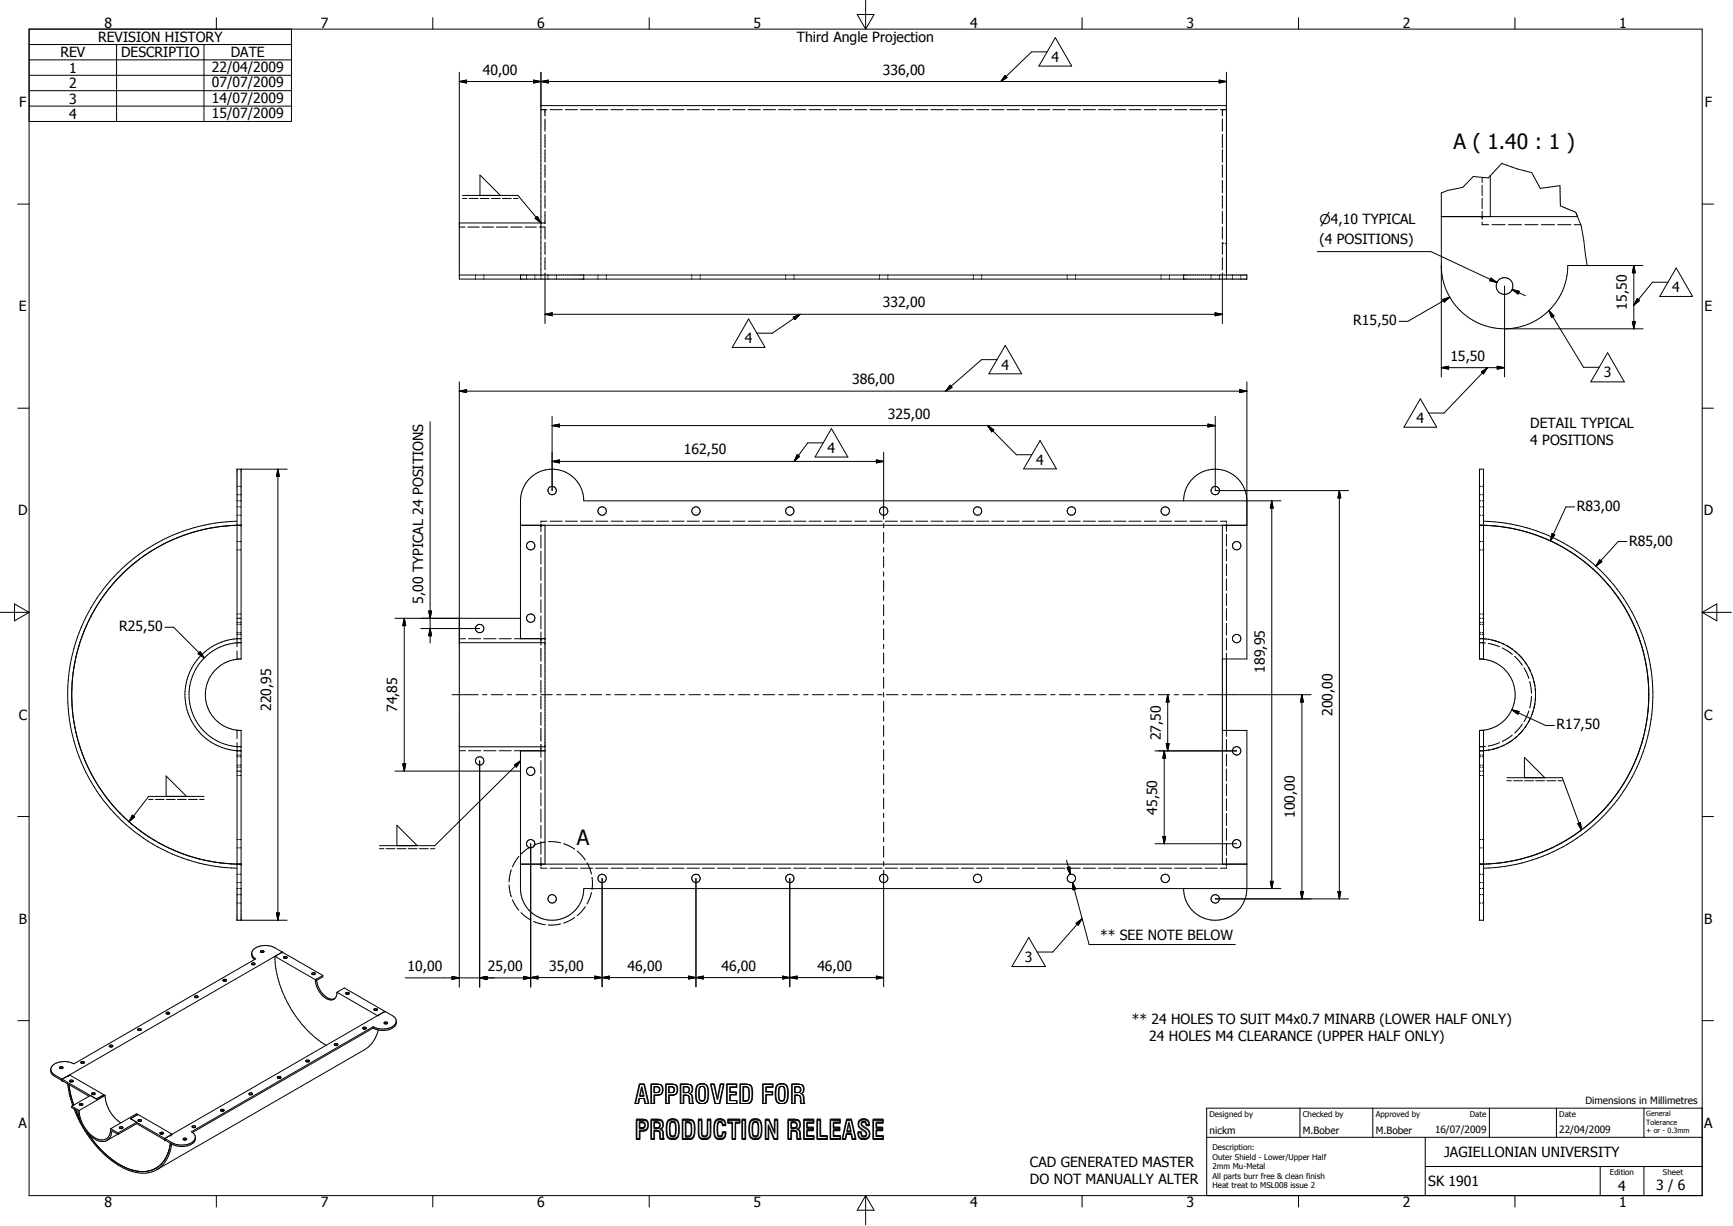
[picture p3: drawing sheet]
<svg xmlns="http://www.w3.org/2000/svg" width="594mm" height="420mm" viewBox="0 0 594 420" stroke-linecap="round" stroke-linejoin="round" font-family="sans-serif">
<g fill="none" stroke="#000" stroke-width=".34">
<path d="M296.7 0v10M10 10h573.4v399.6h-573.4zM10 15.3h89.9M40 15.3v26.3M69.9 15.3v26.3M74.2 6.1v3.9M99.9 10v31.6h-89.9M148.3 6.1v3.9M222.5 6.1v3.9M293.8 5h5.8l-2.9 5zM358.9 17.8h-5.3l-10.6 10.1M361.7 12.9l5.6 9.7h-11.2z"/>
<path d="M370.9 6.1v3.9M445.1 6.1v3.9M519.3 6.1v3.9M10 20.5h89.9M10 25.8h89.9M10 31.1h89.9M10 36.4h89.9M157.4 27.9l2.5-.5v1zM157.4 24.8v70.8h270v-1.4h-270M157.4 27.9h263M182.9 27.4l2.5 .5-2.5 .5zM185.4 27.9l2.5-.5v1z"/>
<path d="M185.4 24.8v69.9M185.4 36.2h235M185.4 37.6h2.1M186.8 37.6v2.1M188.5 37.6h4.2M193.8 37.6h4.1M199 37.6h4.1M204.2 37.6h4.2M209.4 37.6h4.2M214.7 37.6h4.1M219.9 37.6h4.1M225.1 37.6h4.2"/>
<path d="M230.3 37.6h4.2M235.5 37.6h4.2M240.8 37.6h4.1M246 37.6h4.1M251.2 37.6h4.2M256.4 37.6h4.2M261.6 37.6h4.2M266.9 37.6h4.1M272.1 37.6h4.2M277.3 37.6h4.2M282.5 37.6h4.2M287.7 37.6h4.2"/>
<path d="M293 37.6h4.1M298.2 37.6h4.2M303.4 37.6h4.2M308.6 37.6h4.2M313.8 37.6h4.2M319.1 37.6h4.2M324.3 37.6h4.2M329.5 37.6h4.2M334.7 37.6h4.2M340 37.6h4.1M344.5 25.8l.7 .8-2.2 1.3zM345.2 37.6h4.2"/>
<path d="M350.4 37.6h4.2M355.6 37.6h4.2M360.9 37.6h4.1M366.1 37.6h4.2M371.3 37.6h4.2M376.5 37.6h4.2M381.7 37.6h4.2M387 37.6h4.1M392.2 37.6h4.2M397.4 37.6h4.2M402.6 37.6h4.2M407.9 37.6h4.1"/>
<path d="M413.1 37.6h4.2M417.9 27.4l2.5 .5-2.5 .5zM418.3 37.6h2.1M419 37.6v2.1M420.4 24.8v69.9M186.8 40.7v4.3M186.8 46v4.2M186.8 51.3v4.2M186.8 56.6v4.2M419 40.7v4.3M419 46v4.2M419 51.3v4.2"/>
<path d="M419 56.6v4.2M6.1 69.9h3.9M157.4 76.4h28.5M157.4 77.8h2M158.5 66.9h19l7.9 9.5M158.5 68h1.5M160.4 77.8h3.9M160.8 68h3M164.5 66.9v-6.9l7 6.9M164.6 68h3M165.2 77.8h4M168.4 68h3"/>
<path d="M170.1 77.8h4M172.2 68h3M175.1 77.8h3.9M176 68h1.5M179.9 77.8h4M183.4 74.8l.8-.6 1.2 2.2zM184.8 77.8h2M186.3 76.4h.5M186.8 61.8v4.3M186.8 67.1v4.2M186.8 72.4v4.2M186.8 77.7v4.2"/>
<path d="M419 61.8v4.3M419 67.1v4.2M419 72.4v4.2M419 77.7v4.2M494 74.2h46.7M508 76v1h2.2M508 60.8v1.8M508 63.4v3.6M508 67.9v3.6M508 72.4v2.7M510.8 60.2l4-4.2 5.2 1.8 5 1.4 2.9 5.3 6.8-.9 .1 6.9 4 1.7a2.46 2.46 0 0 1 1.9 1.9v.1M510.8 60.2l-.7 .8-5.1-.5-3.6 3.7-5.2 1-2.2 .9v63"/>
<path d="M510.8 60.2v14M511.4 77h4.5M517 77h4.5M522.7 77h4.5M528.3 77h4.5M533.9 77h4.6M539.6 77h2.2M540.7 74.2l1.3 3.2 2 13.6M540.7 74.2h.1M583.4 69.9h3.9M163 94.2v.5M163 95.2v.4"/>
<path d="M165.9 94.2v.5M165.9 95.2v.4M178.4 94.2v1.4M180.5 94.2v.5M180.5 95.2v.4M183.3 94.2v.5M183.3 95.2v.4M185.4 95.2v.4M186.8 83v4.2M186.8 88.2v4.3M186.8 93.5v17.3M187.8 94.2v.5"/>
<path d="M187.8 95.2v.4M190.7 94.2v.5M190.7 95.2v.4M200.1 94.2v1.4M205 94.2v.5M205 95.2v.4M207.8 94.2v.5M207.8 95.2v.4M237.1 94.2v.5M237.1 95.2v.4M240 94.2v.5M240 95.2v.4"/>
<path d="M269.3 94.2v.5M269.3 95.2v.4M272.2 94.2v.5M272.2 95.2v.4M301.5 94.2v.5M301.5 95.2v.4M304.3 94.2v.5M304.3 95.2v.4M333.6 94.2v.5M333.6 95.2v.4M336.5 94.2v.5M336.5 95.2v.4"/>
<path d="M365.8 94.2v.5M365.8 95.2v.4M368.7 94.2v.5M368.7 95.2v.4M398 94.2v.5M398 95.2v.4M400.8 94.2v.5M400.8 95.2v.4M405.7 94.2v1.4M415.1 94.2v.5M415.1 95.2v.4M418 94.2v.5"/>
<path d="M418 95.2v.4M419 83v4.2M419 88.2v4.3M419 93.5v17.3M419 83.4h.4M419.9 83.4h.5M420.4 95.2v.4M422.4 94.2v.5M422.4 95.2v.4M425.3 94.2v.5M425.3 95.2v.4M451.5 86.2h39l22.6 10.6"/>
<path d="M494 91a21.7 21.7 0 0 0 2.9 10.8M510.8 95.7l2.3 1.1M511 95.3l2.1 1.5-2.5-.6zM515.7 98v31.1M518.3 99.2l2.5 .6-.4 .9zM518.3 99.2l4.5 2.1M560 91l.5 2.5h-1zM560 91v21.6M563.2 91h-25.8a21.7 21.7 0 0 1-21.7 21.6M571.7 96.7h-5.3l-6.4 7.8M574.5 91.8l5.6 9.8h-11.2zM186.8 107.7l2.5-.5v1z"/>
<path d="M186.8 107.7h232.2M256.6 109.3l5.6 9.7h-11.2zM271.9 108.7l2.3-1-1.8 1.8zM274.2 107.7l-9.5 6.4h-5.3M344.6 118.3l5.6 9.8h-11.3zM416.5 107.2l2.5 .5-2.5 .5zM494.5 102.6l2.4-.8-1.9 1.7zM496.9 101.8a21.8 21.8 0 0 0 18.8 10.8M496.9 101.8l-14.3 8.3h-3M515.7 112.6h47.5M530.9 106.4l1.7 1.9-.8 .5zM530.9 106.4l11.9 19.4h5.3"/>
<path d="M559.5 110.1h1l-.5 2.5zM561.2 102.3l.8 .6-2 1.6zM6.1 139.8h3.9M157.4 134l2.5-.5v1zM157.4 130.8v207.4M157.4 134h270M325.6 132l.7 .7-2.2 1.3zM341.7 123.2h-5.3l-12.3 10.8M424.9 133.5l2.5 .5-2.5 .5zM427.4 130.8v95h-8.4M486.8 136.6l5.6 9.8h-11.2zM494 126l2.5-.5v1z"/>
<path d="M494 126h21.7M507.8 127.4l2-1.4-1.3 2.1zM509.8 126l-14.8 15.5h-5.3M513.2 125.5l2.5 .5-2.5 .5zM551 120.8l5.8 10h-11.5zM583.4 139.8h3.9M147.4 144.4v75.9M189.2 158.1l2.6-.5v1zM189.2 145.8l2.6-.5v1zM189.2 158.1h113.7M189.2 142.6v25.5M189.2 145.8h227.3"/>
<path d="M273.2 155.8l.9 .5-1.9 1.8zM282.2 151.7h-5.3l-4.7 6.4M285 146.8l5.6 9.8h-11.2zM300.4 157.6l2.5 .5-2.5 .5zM302.9 154.9v22.9M338.5 145.8l2.1 1.4-.7 .7zM338.5 145.8l9.9 10h5.3M356.5 150.9l5.6 9.7h-11.2zM414 145.3l2.5 .5-2.5 .5zM416.5 142.6v25.5h45.7M81.2 176.5h.5M81.2 169.5h.5"/>
<path d="M81.2 171.6h.5M81.2 166.6h.5M81.2 178.6a59.5 59.5 0 0 0-58 59.4 59.5 59.5 0 0 0 58 59.4M81.2 173.6h.5M82.2 176.5h.4M82.2 169.5h.4M82.2 171.6h.4M82.2 166.6h.4M82.2 173.6h.4M82.6 180a58 58 0 0 0-58 58 58 58 0 0 0 58 58M82.6 160.7v65.1M95.2 160.7l.6 2.5h-1z"/>
<path d="M95.2 160.7v154.6M98.4 160.7h-17.2v60.9M178.4 180h249M185.4 179.5v2.7M186.8 180v116M187.5 178.6h-2.1v.4M188.5 178.6h4.2M193.8 178.6h4.1M199 178.6h4.1M204.2 178.6h4.2M209.4 178.6h4.2M214.7 178.6h4.1"/>
<path d="M219.9 178.6h4.1M225.1 178.6h4.2M230.3 178.6h4.2M235.5 178.6h4.2M240.8 178.6h4.1M246 178.6h4.1M251.2 178.6h4.2M256.4 178.6h4.2M261.6 178.6h4.2M266.9 178.6h4.1M272.1 178.6h4.2M277.3 178.6h4.2"/>
<path d="M282.5 178.6h4.2M287.7 178.6h4.2M293 178.6h4.1M298.2 178.6h4.2M302.9 179.3v1.5M303.4 178.6h4.2M308.6 178.6h4.2M313.8 178.6h4.2M319.1 178.6h4.2M324.3 178.6h4.2M329.5 178.6h4.2M334.7 178.6h4.2"/>
<path d="M340 178.6h4.1M345.2 178.6h4.2M350.4 178.6h4.2M355.6 178.6h4.2M360.9 178.6h4.1M366.1 178.6h4.2M371.3 178.6h4.2M376.5 178.6h4.2M381.7 178.6h4.2M387 178.6h4.1M392.2 178.6h4.2M397.4 178.6h4.2"/>
<path d="M402.6 178.6h4.2M405.7 171.6a10.8 10.8 0 0 1 10.8-10.9 10.8 10.8 0 0 1 10.9 10.9M407.9 178.6h4.1M413.1 178.6h4.2M418.3 178.6h2.1v.4M419 180v116M420.4 179.5v2.5M435.9 171.6l.5 2.5h-1zM435.9 171.6v132.8M439.1 171.6h-239a10.8 10.8 0 0 0-10.9-10.9 10.8 10.8 0 0 0-10.8 10.9v47.2M459.1 168.1l.5 2.5h-1zM459.1 168.1v139.8"/>
<path d="M507.1 176.5h.5M507.1 169.5h.5M507.1 180a58 58 0 0 1 58 58 58 58 0 0 1-58 58M507.1 171.6h.5M507.1 160.7h1.4v65.1h-1.4zM507.1 166.6h.5M507.1 173.6h.5M508 176.5h.5M508 169.5h.5M508 171.6h.5M508 166.6h.5M508 173.6h.5"/>
<path d="M508.5 178.6a59.5 59.5 0 0 1 58 59.4 59.5 59.5 0 0 1-58 59.4M539.7 173.7h-3l-5.3 11.6M81.2 188.4h.5M81.2 185.5h.5M82.2 188.4h.4M82.2 185.5h.4M185.4 183.3v4.4M185.4 188.8v4.5M185.4 194.4v4.4M185.4 199.9v4.4M302.9 182.3v3.8M302.9 187.6v1.5"/>
<path d="M302.9 190.6v3.8M302.9 195.9v1.5M302.9 198.9v3.8M420.4 183v4.1M420.4 188.1v4.1M420.4 193.2v4.1M420.4 198.3v4M507.1 188.4h.5M507.1 185.5h.5M508 188.4h.5M508 185.5h.5M532 182.8l.9 .4-1.5 2.1z"/>
<path d="M548.3 191.8l.8 .6-2.1 1.5zM557.6 185.5h-3l-7.6 8.4M0 209.8h10M5 206.9l5 2.9-5 2.9zM56.5 214.9h3l10.5 10.5M81.2 210.3h.5M81.2 218.8h.5h-.5M81.2 216.7h.5M81.2 218.8h.5M81.2 211.8h1.4M81.2 217.3h.5M81.2 213.2h.5"/>
<path d="M81.2 218.8a19.2 19.2 0 0 0-17.8 19.2 19.2 19.2 0 0 0 17.8 19.2M81.2 213.9h.5M82.2 210.3h.4M82.2 218.8h.4M82.2 216.7h.4M82.2 217.3h.4M82.2 213.2h.4M82.2 213.9h.4M135.4 211.8h43M138.6 211.8l.5 2.5h-1zM138.6 211.8v52.4M144.3 215.3h20.1"/>
<path d="M146.9 209.3h1l-.5 2.5zM147.4 215.3l.5 2.5h-1zM157.4 218.8h2.1M160.6 218.8h4.2M165.8 218.8h4.2M171.1 218.8h4.2M176.3 218.8h10.5M178.4 218.8h8.4M185.4 205.5v4.4M185.4 211v4.4M185.4 216.5v4.5M302.9 204.1v1.5"/>
<path d="M302.9 207.1v3.8M302.9 212.4v1.5M302.9 215.4v3.8M420.4 203.4v4M420.4 208.5v4M420.4 213.5v4.1M420.4 218.6v4.1M507.1 210.3h.5M507.1 216.7h.5M507.1 218.8h.5M507.1 211.8h.5M507.1 217.3h.5"/>
<path d="M507.1 213.2h.5M507.1 213.9h.5M507.6 218.8h-.5l2 .1M508 210.3h.5M508 218.8h.5M508 216.7h.5M508 218.8l2.6 .3M508 211.8h.5M508 217.3h.5M508 213.2h.5M508 213.9h.5M510.1 219l3.9 1"/>
<path d="M511.6 219.3l3.9 1.4M583.4 209.8h10M583.4 209.8l5-2.9v5.8zM68.6 223.3l1.4 2.1-2.1-1.4zM81.2 220.2h.5M81.2 223v2.8h.5M82.2 220.2h.4M82.2 225.8h.4M82.6 225.8a12.2 12.2 0 0 0-12.2 12.2 12.2 12.2 0 0 0 12.2 12.2M82.6 220.2a17.8 17.8 0 0 0-17.8 17.8 17.8 17.8 0 0 0 17.8 17.8M154.9 238h9M157.4 220.2h29.4"/>
<path d="M165.4 238h1.5M168.4 238h4M173.9 238h1.5M176.8 238h4M182.3 238h1.5M185.3 238h4M185.4 222.1v4.4M185.4 227.6v4.4M185.4 233.1v4.4M185.4 238.6v4.3M190.8 238h1.5M193.8 238h4"/>
<path d="M199.3 238h1.5M202.3 238h3.9M207.7 238h1.5M210.7 238h4M216.2 238h1.5M219.2 238h4M224.7 238h1.5M227.7 238h3.9M233.1 238h1.5M236.1 238h4M241.6 238h1.5M244.6 238h3.9"/>
<path d="M250 238h1.5M253.1 238h3.9M258.5 238h1.5M261.5 238h4M267 238h1.5M270 238h4M275.5 238h1.5M278.5 238h3.9M283.9 238h1.5M286.9 238h4M292.4 238h1.5M295.4 238h3.9"/>
<path d="M300.8 238h1.5M302.9 220.7v1.5M302.9 223.7v3.8M302.9 229v1.5M302.9 232v3.8M302.9 237.3v1.5M303.8 238h4M309.3 238h1.5M312.3 238h4M317.8 238h1.5M320.8 238h4M326.3 238h1.5"/>
<path d="M329.3 238h3.9M334.7 238h1.5M337.7 238h4M343.2 238h1.5M346.2 238h4M351.6 238h1.5M354.6 238h4M360.1 238h1.5M363.1 238h4M368.6 238h1.5M371.6 238h3.9M377.1 238h1.5"/>
<path d="M380.1 238h3.9M385.5 238h1.5M388.5 238h4M394 238h1.5M397 238h3.9M400.2 238l.5 2.5h-1zM400.2 238v19.2M402.4 238h1.5M405.4 238h4M410.9 238h1.5M413.9 238h35.5M420.4 223.7v28.6"/>
<path d="M446.2 238l.5 2.5h-.9zM446.2 238v69.9M507.1 220.2h.5M507.1 225.8a12.2 12.2 0 0 1 12.2 12.2 12.2 12.2 0 0 1-12.2 12.2M507.1 220.2l2 .1M508 220.2h.5M510.1 220.4l3.9 1.2M514.9 220.4l3.5 2M515 222l3.4 2.2M516.5 221.2l1.9 1.2M518.4 222.4l3.6 3.5M519.2 224.9l2.6 3"/>
<path d="M520.6 224.3l2.6 3.3M522.4 228.8l1.7 3.7M522.6 226.7l2 3.5M523.8 228.5l1.7 3.8M524.3 233.5l.6 4M524.9 238.5l-.6 4M525 231.1l.8 2.6M525.7 233.3l.2 .4M525.8 233.7l.3 1.1M526.1 234.8v.2M526.1 234.8l.2 2.1M526.2 236l.1 .9"/>
<path d="M526.3 239.1l-.1 .9M526.3 236.9v2.2M526.3 236.9v.6M526.3 239.1l-.2 2.1M526.3 238.5v.6M81.2 258.7h.5M81.2 257.2h.5h-.5M81.2 257.2h.5M81.2 254.4v60.9h17.2M81.2 255.8h.5M81.2 259.2h.5M81.7 250.2h-.5v2.8"/>
<path d="M82.2 258.7h.4M82.2 250.2h.4M82.2 257.2h.4M82.2 255.8h.4M82.2 259.2h.4M82.6 250.2v65.1M157.4 257.2h2.1M157.4 255.8h29.4M160.6 257.2h4.2M165.8 257.2h4.2M171.1 257.2h4.2M176.3 257.2h10.5"/>
<path d="M178.4 257.2v47.2a10.8 10.8 0 0 0 10.8 10.9 10.8 10.8 0 0 0 10.9-10.9h239M178.4 257.2h8.4M185.4 244v4.4M185.4 249.5v4.4M185.4 255v4.4M302.9 240.3v3.7M302.9 245.5v1.5M302.9 248.5v3.8M302.9 253.8v1.5M302.9 256.8v3.8M395.9 257.2h28M399 257.2l.6 2.5h-1z"/>
<path d="M399 257.2v31.9M399.7 254.7h1l-.5 2.5zM419 250.2h8.4v54.2a10.8 10.8 0 0 1-10.9 10.9 10.8 10.8 0 0 1-10.8-10.9M420.4 253.3v4.1M420.4 258.4v4M507.1 258.7h.5M507.1 250.2h1.4v65.1h-1.4zM507.1 257.2h.5M507.1 255.8h.5M507.1 259.2h.5M508 258.7h.5M508 257.2h.5"/>
<path d="M508 255.8h.5M508 259.2h.5M509.1 257.1l-2 .1h.5M509.1 255.7l-2 .1M510.6 256.9l-2.6 .3M511.6 256.7h.1M514 255.9l-1.6 .6M514 254.4l-3.9 1.2M515.5 255.3l-2.8 1.1-2.6 .6M518.2 243.1l2.5 .7-.5 .9zM518.2 243.1l11.6 5.5h3M518.4 251.8l-3.4 2.2"/>
<path d="M518.4 253.6l-3.5 2M518.4 253.6l-1.9 1.2M521.5 250.7l-.9 1M521.8 248l-2.6 3.1M523.2 248.4l-1.8 2.4-3 2.8M524.1 243.5l-1.7 3.7M524.6 245.8l-2 3.5M525.3 244.3l-1.5 3.2M525.5 243.7l-.2 .6M525.8 242.3l-.5 2M525.9 242.2l-.2 .5M526.1 241.2l-.3 1.1"/>
<path d="M526.1 241v.2M6.1 279.7h3.9M45.4 279.2l.8 .7-2 1.6zM51 273.9h1.5M53.2 273.9h3.1M56.9 272.8v-7l7.1 7M57 273.9h3.1M60.8 273.9h3.1M64.6 273.9h3.1M68.4 273.9h1.5M69.9 272.8h-18.9l-6.8 8.7M81.2 262.8h.5"/>
<path d="M81.2 262.1h.5M81.2 264.2h1.4M81.2 265.7h.5M82.2 262.8h.4M82.2 262.1h.4M82.2 265.7h.4M135.4 264.2h43M138.1 261.7h1l-.5 2.5zM164.4 260.7v77.5M176.3 262.1l2.1-1.4-1.4 2.1zM178.4 260.7l-29.4 29h-18.9M185.4 260.6v4.4"/>
<path d="M185.4 266.1v4.4M185.4 271.6v4.5M185.4 277.2v4.4M302.9 262.1v1.5M302.9 265.1v3.7M302.9 270.3v1.5M302.9 273.3v3.8M302.9 278.6v1.5M420.4 263.5v4M420.4 268.6v4M420.4 273.6v4.1M420.4 278.7v4.1"/>
<path d="M507.1 262.8h.5M507.1 262.1h.5M507.1 264.2h.5M507.1 265.7h.5M508 262.8h.5M508 262.1h.5M508 264.2h.5M508 265.7h.5M516.5 266.4h19l6.6 17.9M516.5 267.5h1.5M518.8 267.5h3M522.5 266.4v-7l7 7"/>
<path d="M522.6 267.5h3M526.4 267.5h3M530.2 267.5h3M534 267.5h1.5M583.4 279.7h3.9M81.2 290.5h.5M81.2 299.5h.5M81.2 287.6h.5M82.2 290.5h.4M82.2 299.5h.4M82.2 287.6h.4M130.1 290.7h1.5"/>
<path d="M132.3 290.7h3.1M136 289.7v-7l7 7M136.1 290.7h3.1M139.9 290.7h3.1M143.7 290.7h3.1M147.5 290.7h1.5M175.3 298l-.8 4.1M177.9 293.4l-2.2 3.6M178.4 296h249M181.9 290.1l-3.3 2.5M181.9 289.1v49.1M181.9 290.1h.1"/>
<path d="M185.4 282.7v4.4M185.4 288.3v4.4M185.4 293.8v2.7M185.4 297v.4h2.1M186.9 288.4l-4 1.2M188 288.3l4.2 .4M188.5 297.4h4.2M193.2 289l3.8 1.9M193.8 297.4h4.1M197.8 291.5l2.8 3.2M199 297.4h4.1M201.2 295.5l1.5 4"/>
<path d="M204.2 297.4h4.2M209.4 297.4h4.2M214.7 297.4h4.1M219.9 297.4h4.1M225.1 297.4h4.2M230.3 297.4h4.2M235.5 297.4h4.2M240.8 297.4h4.1M246 297.4h4.1M251.2 297.4h4.2M256.4 297.4h4.2M261.6 297.4h4.2"/>
<path d="M266.9 297.4h4.1M272.1 297.4h4.2M277.3 297.4h4.2M282.5 297.4h4.2M287.7 297.4h4.2M293 297.4h4.1M298.2 297.4h4.2M302.9 281.6v3.8M302.9 286.9v1.5M302.9 289.9v3.7M302.9 295.1v1.5M302.9 298.1v39.9"/>
<path d="M303.4 297.4h4.2M308.6 297.4h4.2M313.8 297.4h4.2M319.1 297.4h4.2M324.3 297.4h4.2M329.5 297.4h4.2M334.7 297.4h4.2M340 297.4h4.1M345.2 297.4h4.2M350.4 297.4h4.2M355.6 297.4h4.2M360.9 297.4h4.1"/>
<path d="M365.6 294.7l1.3 4.8M365.7 297.2l1-.2 .2 2.5zM366.1 297.4h4.2M371.3 297.4h4.2M376.5 297.4h4.2M381.7 297.4h4.2M387 297.4h4.1M392.2 297.4h4.2M395.9 289.1h28M397.4 297.4h4.2M398.6 286.6h1l-.6 2.5zM402.6 297.4h4.2"/>
<path d="M407.9 297.4h4.1M413.1 297.4h4.2M420.4 283.8v4.1M420.4 288.9v4.1M420.4 294v2.5M420.4 297v.4h-2.1M507.1 290.5h.5M507.1 299.5h.5M507.1 287.6h.5M508 290.5h.5M508 299.5h.5M508 287.6h.5"/>
<path d="M540.8 282.1l.9-.3 .4 2.5zM81.2 302.4h.5M81.2 309.4h.5M81.2 304.4h.5M81.2 306.5h.5M82.2 302.4h.4M82.2 309.4h.4M82.2 304.4h.4M82.2 306.5h.4M94.8 312.8h1l-.6 2.5zM174.5 303.1l.8 4.2M175.7 308.3l2.2 3.5"/>
<path d="M178.6 312.6l3.3 2.6M181.9 315.2h.1M182.9 315.7l4 1.1M192.2 316.5l-4.2 .4M197 314.3l-3.8 1.9M200.6 310.6l-2.8 3.1M202.7 305.8l-1.5 3.9M202.9 300.5v4.2M206.4 300.9v37.1M238.5 300.9v37.1M270.7 300.9v37.1M367.6 302.3l1.1 2.3-.9 .2z"/>
<path d="M367.6 302.3l.7 2.4M367.6 302.3l5.7 21.3h50.1M368.8 316.3l2-1.5-1.2 2.2zM370.8 314.8l-9.9 11.3h-5.4M416.5 307.9h45.7M435.4 301.9h1l-.5 2.5zM445.8 305.4h.9l-.5 2.5zM458.6 305.4h1l-.5 2.5zM507.1 302.4h.5M507.1 309.4h.5M507.1 304.4h.5M507.1 306.5h.5"/>
<path d="M508 302.4h.5M508 309.4h.5M508 304.4h.5M508 306.5h.5M76.6 336.1h.9M76.6 336.1l-.1-.1a.55 .55 0 0 1 .5-.5 .55 .55 0 0 1 .6 .5l-.1 .1M86.3 326.6l.2 1.3 .8 .8M86.3 326.6l.2 .9 1.1 1-62.3 36a6.5 6.5 0 0 0-7.6 1l-.3 .9M86.3 330.4h.9M86.4 330.5l-.2-.1a.55 .55 0 0 1 .6-.6 .55 .55 0 0 1 .5 .6l-.1 .1M86.4 330.5h.8M89.3 325.8l.1-.1a.49 .49 0 0 1 .7-.2 .49 .49 0 0 1 .2 .7 .59 .59 0 0 1-.6 .1 .59 .59 0 0 1-.4-.5z"/>
<path d="M89.4 326.2h.9M94.2 327.6l13.9 8M94.2 327.6a38.7 38.7 0 0 0 17.6 30.5M94.6 327.4l-71.2 41.1M94.6 327.4l-.4 .2M96.7 326.2l-2.1 1.2M96.7 326.2l-2.5-1.5a6.5 6.5 0 0 0-7.7 1l-.2 .9M96.7 326.2l13.9 8M97.4 328.3h.8M97.4 328.3l-.1-.2a.55 .55 0 0 1 .5-.5 .55 .55 0 0 1 .5 .5l-.1 .2M107 333.8h.9M107 333.8l-.1-.1a.55 .55 0 0 1 .6-.5 .55 .55 0 0 1 .5 .5l-.1 .1"/>
<path d="M108.1 335.6a7.4 7.4 0 0 0 5.2 7 2.19 2.19 0 0 0 2.2-2.7M108.5 335.4l-.4 .2M108.5 335.4a7.2 7.2 0 0 0 5.5 6.9l.6-.1M110.6 334.2v.5l-2.1 1.2M110.6 334.2l-2.1 1.2M115.5 339.9l2.6-1.4 13.8 8M115.5 339.9l13.9 8 .4-.2M138.9 335h43M154.9 334.5l2.5 .5-2.5 .5zM164.4 335l2.5-.5v1zM179.4 334.5l2.5 .5-2.5 .5zM181.9 334.9l2.5-.5v1z"/>
<path d="M181.9 334.9h121M203.9 334.4l2.5 .5-2.5 .5zM206.4 334.9l2.5-.5v1zM236.1 334.4l2.4 .5-2.4 .5zM238.5 334.9l2.6-.5v1zM268.2 334.4l2.5 .5-2.5 .5zM270.7 334.9l2.5-.5v1zM300.4 334.4l2.5 .5-2.5 .5zM352.6 321.2l5.7 9.9h-11.5zM6.1 349.6h3.9M37.6 358.6h.9M37.6 358.6l-.1-.1a.56 .56 0 0 1 .6-.5 .56 .56 0 0 1 .5 .5l-.1 .1"/>
<path d="M47.3 353h.9M47.4 353l-.2-.1a.56 .56 0 0 1 .6-.5 .56 .56 0 0 1 .6 .5l-.2 .1M47.4 353h.8M57 346.9a.54 .54 0 0 1 .7-.2 .54 .54 0 0 1 .3 .6 .6 .6 0 0 1-1-.4zM57.1 347.3h.9M66.8 341.7h.9M66.9 341.7l-.2-.1a.54 .54 0 0 1 .6-.5 .54 .54 0 0 1 .5 .5l-.1 .1M66.9 341.7h.8M114.6 357.7l.2-.1a.5 .5 0 0 1 .6-.2 .5 .5 0 0 1 .2 .7 .58 .58 0 0 1-.6 .1 .58 .58 0 0 1-.4-.5zM114.8 358.1h.8M118.7 340.5h.9M118.7 340.5h-.1a.55 .55 0 0 1 .5-.6 .55 .55 0 0 1 .6 .6h-.1"/>
<path d="M124.5 352.5h.9M124.5 352.5a.53 .53 0 0 1 .4-.7 .53 .53 0 0 1 .6 .5l-.1 .2M127.9 352.2l1.8 .7M127.9 351.7v.5M127.9 351.7l-62.3 36 1.1 1 .2 .9M127.9 352.2l-61.9 35.8M128.3 346.1h.9M128.3 346.1l-.1-.1a.55 .55 0 0 1 .6-.5 .55 .55 0 0 1 .5 .5l-.1 .1M129.7 352.9a10.7 10.7 0 0 1-4.7 6.7l-71.3 41.1M129.8 347.7l-71.2 41.1M131.7 350.3l.1-.1a.5 .5 0 0 1 .7-.2 .5 .5 0 0 1 .2 .7 .56 .56 0 0 1-.6 .1 .56 .56 0 0 1-.4-.5zM131.8 350.7h.9"/>
<path d="M131.9 346.5l3.2 1.9 .7 1.4M131.9 346.5l-2.1 1.2M135.8 349.8a3.5 3.5 0 0 1-4.1 3.2l-2-.1M135.8 349.8a4.1 4.1 0 0 1-4.6 2.7l-1.5-.1-1.8-.7M583.4 349.6h3.9M17.4 366.4a2.3 2.3 0 0 0 1.4 2.3l2.5 1.5M17.4 366.4l.1 .6 .6 .8 3.2 1.9M20.5 366h.9M20.6 366l-.2-.1a.55 .55 0 0 1 .6-.5 .55 .55 0 0 1 .5 .5l-.1 .1M20.6 366h.8M21.3 369.7v.5M21.3 369.7l11.8 6.8"/>
<path d="M21.3 370.2l9.2 5.3M23.2 371.3l.5 3.2 1.3 4.3M23.4 368.5l-2.1 1.2M23.4 368.5l.4-.2 11.8 6.7M23.6 371.5l.7 4 1 3.1M24 370.6h.9M24 370.6l-.1-.1a.55 .55 0 0 1 .6-.5 .55 .55 0 0 1 .5 .5l-.1 .1M24.6 379l2.5 1.4M24.6 379v.5l2.1 1.2a11.9 11.9 0 0 0 7.5 10.3h1.8l4.4-2.5M25.4 379.9a36.7 36.7 0 0 0 18.5 21 10.2 10.2 0 0 0 12.2-2.1 13 13 0 0 0 2.7-6.9M27.3 378.6h.9M27.3 378.6l-.1-.1a.55 .55 0 0 1 .6-.5 .55 .55 0 0 1 .5 .5l-.1 .1"/>
<path d="M27.8 364.2h.9M27.9 364.2l-.2-.1a.56 .56 0 0 1 .6-.5 .56 .56 0 0 1 .6 .5l-.2 .1M27.9 364.2h.8M31 375.3l-6.4 3.7M31.5 374.5l.1-.1a.49 .49 0 0 1 .7-.2 .49 .49 0 0 1 .1 .7 .59 .59 0 0 1-.6 .1 .59 .59 0 0 1-.3-.5zM31.6 374.9h.8M35.6 375l-2.5 1.5M35.6 375v.1M35.6 375l.4 .3M36 375.3l-8.9 5.1M36 375.3a12 12 0 0 0 5.4 9.3M85.5 375h.9"/>
<path d="M85.5 375a.54 .54 0 0 1 .4-.7 .54 .54 0 0 1 .6 .5l-.1 .2M95.2 369.4h.9M95.2 369.4a.53 .53 0 0 1 .5-.7 .53 .53 0 0 1 .6 .5l-.2 .2M104.9 363.3l.1-.1a.49 .49 0 0 1 .7-.2 .49 .49 0 0 1 .2 .7 .56 .56 0 0 1-.7 .1 .56 .56 0 0 1-.3-.5zM105 363.7h.9M445.6 379.6v10M470.5 379.6v10M510.5 379.6v10M533.5 379.6v10M563.5 379.6v10M583.4 379.6h-169.8v30M25.8 380.2l1.5 3.2"/>
<path d="M27.1 380.4a11 11 0 0 0 7.3 10.1 3.2 3.2 0 0 0 3.6-3.8M30 388.2a29.1 29.1 0 0 0 16.3 12.9 9.5 9.5 0 0 0 12-8.6l.1-.9M38 386.7l2.5 1.4M40.5 388.6l-2.1-1.2a3.9 3.9 0 0 1-1.6 3.2M40.5 388.1v.5M41 386.1a.54 .54 0 0 1 .7-.2 .54 .54 0 0 1 .3 .6 .59 .59 0 0 1-.7 .2 .59 .59 0 0 1-.3-.6zM41.1 386.5h.9M44.7 383.2l2.5-1.4-.4-.3-8.8 5.2M44.7 383.2l2.1 1.3M44.7 383.2l14.3 8.3a6.5 6.5 0 0 0 7.7-1l.2-.9M46.8 384.9l9.7 5.6M46.8 382l.5-.2 11.7 6.8-.4 .2"/>
<path d="M46.8 384.5v.4M46.8 384.9l-6.3 3.7M46.8 384.5l-6.3 3.6M47.4 384.1h.9M47.5 384.1h.8M47.5 384.1l-.2-.1a.55 .55 0 0 1 .6-.5 .55 .55 0 0 1 .5 .5l-.1 .1M55 388.4h.8M55 388.4h.9M55 388.4a.53 .53 0 0 1 .4-.6 .53 .53 0 0 1 .6 .4l-.2 .2M58.6 388.8l-2.1 1.2v.5M62.9 390.5h.9M62.9 390.5l-.1-.1a.55 .55 0 0 1 .6-.5 .55 .55 0 0 1 .5 .5l-.1 .1"/>
<path d="M66 386.2h.9M66 385.7a.5 .5 0 0 1 .7-.1 .5 .5 0 0 1 .2 .6 .5 .5 0 0 1-.7 .2 .5 .5 0 0 1-.2-.7zM66.9 389.6a3 3 0 0 1-3.1 3 7 7 0 0 1-4.8-.6l-2.5-1.5M75.8 380.6h.8M75.8 380.6a.53 .53 0 0 1 .4-.7 .53 .53 0 0 1 .6 .5l-.2 .2M413.6 389.6h169.8M488.5 399.6h94.9M488.5 389.6v20M548.5 399.6v10M563.5 399.6v10M74.2 409.6v3.9M148.3 409.6v3.9"/>
<path d="M222.5 409.6v3.9M296.7 409.6v10M296.7 409.6l2.9 5h-5.8zM370.9 409.6v3.9M445.1 409.6v3.9M519.3 409.6v3.9"/>
<circle cx="515.7" cy="98" r="2.87"/>
<circle cx="189.2" cy="168.1" r="1.43"/>
<circle cx="206.4" cy="175.1" r="1.44"/>
<circle cx="238.5" cy="175.1" r="1.43"/>
<circle cx="270.7" cy="175.1" r="1.43"/>
<circle cx="302.9" cy="175.1" r="1.43"/>
<circle cx="335.1" cy="175.1" r="1.44"/>
<circle cx="367.2" cy="175.1" r="1.44"/>
<circle cx="399.4" cy="175.1" r="1.44"/>
<circle cx="416.5" cy="168.1" r="1.43"/>
<circle cx="181.9" cy="186.9" r="1.44"/>
<circle cx="423.9" cy="186.9" r="1.44"/>
<circle cx="164.4" cy="215.3" r="1.43"/>
<circle cx="181.9" cy="211.8" r="1.43"/>
<circle cx="423.9" cy="218.8" r="1.43"/>
<circle cx="423.9" cy="257.2" r="1.44"/>
<circle cx="164.4" cy="260.7" r="1.43"/>
<circle cx="181.9" cy="264.2" r="1.43"/>
<circle cx="181.9" cy="289" r="1.43"/>
<circle cx="423.9" cy="289" r="1.44"/>
<circle cx="189.2" cy="307.9" r="1.44"/>
<circle cx="206.4" cy="300.9" r="1.44"/>
<circle cx="238.5" cy="300.9" r="1.43"/>
<circle cx="270.7" cy="300.9" r="1.43"/>
<circle cx="302.9" cy="300.9" r="1.43"/>
<circle cx="335.1" cy="300.9" r="1.44"/>
<circle cx="367.2" cy="300.9" r="1.44"/>
<circle cx="399.4" cy="300.9" r="1.44"/>
<circle cx="416.5" cy="307.9" r="1.44"/>
</g>
<g fill="#000">
<circle cx="186.8" cy="50.2" r=".15"/>
<circle cx="419" cy="50.2" r=".15"/>
<circle cx="508" cy="74.2" r=".15"/>
<circle cx="82.6" cy="180" r=".15"/>
<circle cx="185.4" cy="180" r=".15"/>
<circle cx="420.4" cy="180" r=".15"/>
<circle cx="507.1" cy="180" r=".15"/>
<circle cx="185.4" cy="218.8" r=".15"/>
<circle cx="186.8" cy="218.8" r=".15"/>
<circle cx="82.6" cy="296" r=".15"/>
<circle cx="185.4" cy="296" r=".15"/>
<circle cx="420.4" cy="296" r=".15"/>
<circle cx="507.1" cy="296" r=".15"/>
<circle cx="94.6" cy="327.4" r=".15"/>
<circle cx="96.7" cy="326.2" r=".15"/>
<circle cx="129.8" cy="347.7" r=".15"/>
<circle cx="131.9" cy="346.5" r=".15"/>
<circle cx="21.3" cy="370.2" r=".15"/>
<circle cx="23.4" cy="368.5" r=".15"/>
<circle cx="35.2" cy="375.3" r=".15"/>
<circle cx="47.2" cy="381.8" r=".15"/>
<circle cx="56.5" cy="390.5" r=".15"/>
<circle cx="58.6" cy="388.8" r=".15"/>
</g>
<g fill="#000">
<path d="M157.4 27.9l2.5-.5v1zM182.9 27.4l2.5 .5-2.5 .5zM185.4 27.9l2.5-.5v1zM344.5 25.8l.7 .8-2.2 1.3zM417.9 27.4l2.5 .5-2.5 .5zM183.4 74.8l.8-.6 1.2 2.2zM511 95.3l2.1 1.5-2.5-.6zM518.3 99.2l2.5 .6-.4 .9zM560 91l.5 2.5h-1zM186.8 107.7l2.5-.5v1zM271.9 108.7l2.3-1-1.8 1.8zM416.5 107.2l2.5 .5-2.5 .5z"/>
<path d="M494.5 102.6l2.4-.8-1.9 1.7zM530.9 106.4l1.7 1.9-.8 .5zM559.5 110.1h1l-.5 2.5zM561.2 102.3l.8 .6-2 1.6zM157.4 134l2.5-.5v1zM325.6 132l.7 .7-2.2 1.3zM424.9 133.5l2.5 .5-2.5 .5zM494 126l2.5-.5v1zM507.8 127.4l2-1.4-1.3 2.1zM513.2 125.5l2.5 .5-2.5 .5zM189.2 158.1l2.6-.5v1zM189.2 145.8l2.6-.5v1z"/>
<path d="M273.2 155.8l.9 .5-1.9 1.8zM300.4 157.6l2.5 .5-2.5 .5zM338.5 145.8l2.1 1.4-.7 .7zM414 145.3l2.5 .5-2.5 .5zM95.2 160.7l.6 2.5h-1zM435.9 171.6l.5 2.5h-1zM459.1 168.1l.5 2.5h-1zM532 182.8l.9 .4-1.5 2.1zM548.3 191.8l.8 .6-2.1 1.5zM138.6 211.8l.5 2.5h-1zM146.9 209.3h1l-.5 2.5zM147.4 215.3l.5 2.5h-1z"/>
<path d="M68.6 223.3l1.4 2.1-2.1-1.4zM399 257.2l.6 2.5h-1zM399.7 254.7h1l-.5 2.5zM400.2 238l.5 2.5h-1zM446.2 238l.5 2.5h-.9zM518.2 243.1l2.5 .7-.5 .9zM45.4 279.2l.8 .7-2 1.6zM138.1 261.7h1l-.5 2.5zM176.3 262.1l2.1-1.4-1.4 2.1zM365.7 297.2l1-.2 .2 2.5zM398.6 286.6h1l-.6 2.5zM540.8 282.1l.9-.3 .4 2.5z"/>
<path d="M94.8 312.8h1l-.6 2.5zM367.6 302.3l1.1 2.3-.9 .2zM368.8 316.3l2-1.5-1.2 2.2zM435.4 301.9h1l-.5 2.5zM445.8 305.4h.9l-.5 2.5zM458.6 305.4h1l-.5 2.5zM154.9 334.5l2.5 .5-2.5 .5zM164.4 335l2.5-.5v1zM179.4 334.5l2.5 .5-2.5 .5zM181.9 334.9l2.5-.5v1zM203.9 334.4l2.5 .5-2.5 .5zM206.4 334.9l2.5-.5v1z"/>
<path d="M236.1 334.4l2.4 .5-2.4 .5zM238.5 334.9l2.6-.5v1zM268.2 334.4l2.5 .5-2.5 .5zM270.7 334.9l2.5-.5v1zM300.4 334.4l2.5 .5-2.5 .5z"/>
</g>
<g font-size="9.2">
<text x="217.5" y="378.4">APPROVED FOR</text>
<text x="217.5" y="390.4">PRODUCTION RELEASE</text>
</g>
<g font-size="7.2">
<text x="498.2" y="50.9">A ( 1.40 : 1 )</text>
<text x="197.8" y="289.5">A</text>
</g>
<g font-size="4.8">
<text x="35.8" y="9.6">8</text>
<text x="110" y="9.6">7</text>
<text x="184.1" y="9.6">6</text>
<text x="258.3" y="9.6">5</text>
<text x="332.5" y="9.6">4</text>
<text x="406.7" y="9.6">3</text>
<text x="480.8" y="9.6">2</text>
<text x="555" y="9.6">1</text>
<text x="33.6" y="14.4">REVISION HISTORY</text>
<text x="273.2" y="14.4">Third Angle Projection</text>
<text x="20.7" y="19.7">REV</text>
<text x="41.5" y="19.7">DESCRIPTIO</text>
<text x="79.1" y="19.7">DATE</text>
<text x="360.4" y="21.2">4</text>
<text x="23.7" y="24.9">1</text>
<text x="72.6" y="24.6">22/04/2009</text>
<text x="72.6" y="29.9">07/07/2009</text>
<text x="165.5" y="25.6">40,00</text>
<text x="302.6" y="25.6">336,00</text>
<text x="23.7" y="30.2">2</text>
<text x="23.7" y="35.5">3</text>
<text x="72.6" y="35.2">14/07/2009</text>
<text x="6.6" y="36.7">F</text>
<text x="23.7" y="40.7">4</text>
<text x="72.6" y="40.4">15/07/2009</text>
<text x="584.3" y="36.7">F</text>
<text x="452.3" y="83.7">(4 POSITIONS)</text>
<text x="573.2" y="100.1">4</text>
<text x="6.5" y="106.6">E</text>
<text x="302.6" y="105.3">332,00</text>
<text x="557.6" y="106.1" transform="rotate(-90 557.6 106.1)">15,50</text>
<text x="584.2" y="106.6">E</text>
<text x="463.8" y="111.5">R15,50</text>
<text x="255.3" y="117.5">4</text>
<text x="497.1" y="123.6">15,50</text>
<text x="292.1" y="131.6">386,00</text>
<text x="343.2" y="126.6">4</text>
<text x="549.7" y="129.3">3</text>
<text x="304.3" y="143.4">325,00</text>
<text x="485.5" y="144.9">4</text>
<text x="524.5" y="146.7">DETAIL TYPICAL</text>
<text x="234.4" y="155.7">162,50</text>
<text x="283.7" y="155.1">4</text>
<text x="524.5" y="152.4">4 POSITIONS</text>
<text x="355.2" y="159.2">4</text>
<text x="6.2" y="176.6">D</text>
<text x="540.5" y="175">R83,00</text>
<text x="584" y="176.6">D</text>
<text x="558.4" y="186.9">R85,00</text>
<text x="145.1" y="206.9" transform="rotate(-90 145.1 206.9)">5,00 TYPICAL 24 POSITIONS</text>
<text x="40.8" y="216.2">R25,50</text>
<text x="433.5" y="230.4" transform="rotate(-90 433.5 230.4)">189,95</text>
<text x="92.9" y="243.5" transform="rotate(-90 92.9 243.5)">220,95</text>
<text x="136.2" y="244" transform="rotate(-90 136.2 244)">74,85</text>
<text x="456.7" y="245.3" transform="rotate(-90 456.7 245.3)">200,00</text>
<text x="6.4" y="246.5">C</text>
<text x="533.6" y="249.9">R17,50</text>
<text x="584.1" y="246.5">C</text>
<text x="397.8" y="253.6" transform="rotate(-90 397.8 253.6)">27,50</text>
<text x="396.7" y="279.1" transform="rotate(-90 396.7 279.1)">45,50</text>
<text x="443.9" y="280.2" transform="rotate(-90 443.9 280.2)">100,00</text>
<text x="6.4" y="316.4">B</text>
<text x="584.2" y="316.4">B</text>
<text x="377.1" y="322">** SEE NOTE BELOW</text>
<text x="351.3" y="329.6">3</text>
<text x="139.7" y="332.6">10,00</text>
<text x="167.2" y="332.6">25,00</text>
<text x="188.2" y="332.5">35,00</text>
<text x="215.1" y="332.5">46,00</text>
<text x="247.3" y="332.5">46,00</text>
<text x="280.2" y="332.5">46,00</text>
<text x="387.9" y="350.7">** 24 HOLES TO SUIT M4x0.7 MINARB (LOWER HALF ONLY)</text>
<text x="393.9" y="356.5">24 HOLES M4 CLEARANCE (UPPER HALF ONLY)</text>
<text x="6.4" y="386.4">A</text>
<text x="584.1" y="386.4">A</text>
<text x="353" y="399.9">CAD GENERATED MASTER</text>
<text x="495" y="396.4">JAGIELLONIAN UNIVERSITY</text>
<text x="353" y="405.7">DO NOT MANUALLY ALTER</text>
<text x="489.5" y="406.4">SK 1901</text>
<text x="554.6" y="407.8">4</text>
<text x="567.7" y="407.5">3 / 6</text>
<text x="35.8" y="413.5">8</text>
<text x="110" y="413.5">7</text>
<text x="184.1" y="413.5">6</text>
<text x="258.3" y="413.5">5</text>
<text x="332.5" y="413.5">4</text>
<text x="406.7" y="413.5">3</text>
<text x="480.8" y="413.5">2</text>
<text x="555" y="413.5">1</text>
</g>
<text font-size="4.6" x="452.3" y="76.9">⌀4,10 TYPICAL</text>
<g font-size="3.4">
<text x="543.4" y="378.3">Dimensions in Millimetres</text>
<text x="414.6" y="388.6">nickm</text>
<text x="446.5" y="388.5">M.Bober</text>
<text x="471.5" y="388.5">M.Bober</text>
<text x="491.9" y="388.1">16/07/2009</text>
<text x="534.5" y="388.1">22/04/2009</text>
</g>
<g font-size="2.7">
<text x="414.6" y="382.7">Designed by</text>
<text x="446.6" y="382.7">Checked by</text>
<text x="471.5" y="382.7">Approved by</text>
<text x="503.8" y="382.6">Date</text>
<text x="534.5" y="382.6">Date</text>
<text x="415.6" y="394">Description:</text>
<text x="415.6" y="397.3">Outer Shield - Lower/Upper Half</text>
<text x="415.6" y="400.5">2mm Mu-Metal</text>
<text x="415.6" y="403.8">All parts burr free &amp; clean finish</text>
<text x="415.6" y="407.1">Heat treat to MSL008 issue 2</text>
<text x="551.8" y="402.7">Edition</text>
<text x="570" y="402.7">Sheet</text>
</g>
<g font-size="2.5">
<text x="564.3" y="382.3">General</text>
<text x="564.3" y="385.3">Tolerance</text>
<text x="564.3" y="388.2">+ or - 0.3mm</text>
</g>
</svg>
